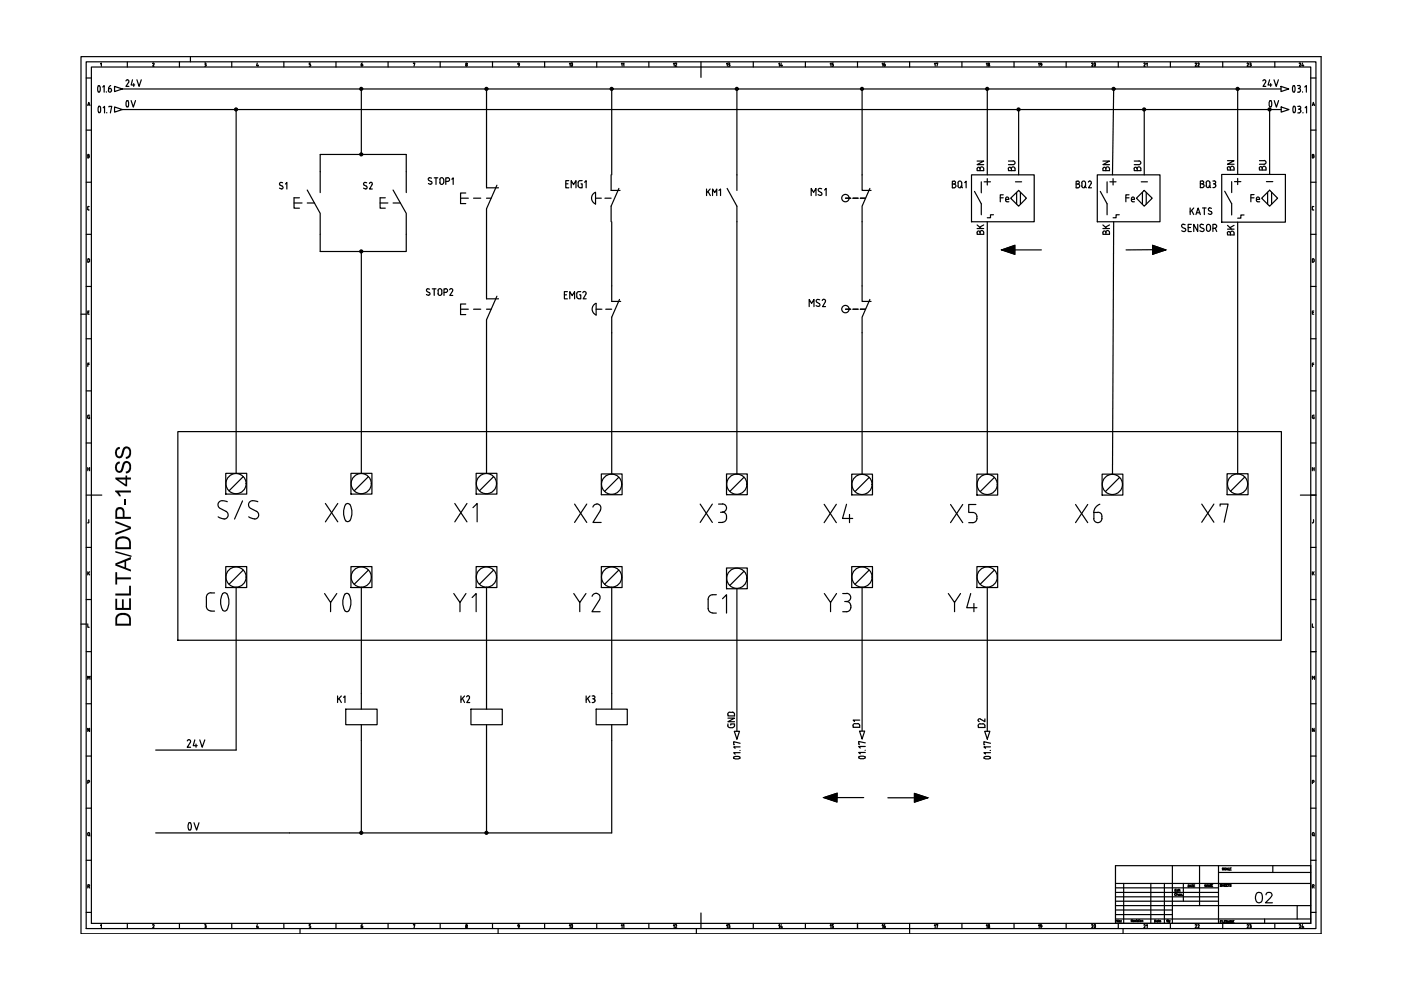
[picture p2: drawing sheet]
<svg xmlns="http://www.w3.org/2000/svg" width="297mm" height="210mm" viewBox="0 0 297 210" stroke-linecap="round" stroke-linejoin="round" font-family="sans-serif">
<!-- layer: 035 -->
<g fill="none" stroke="#000" stroke-width=".25">
<path d="M17.2 12h262.9v186h-262.9zM18.3 16.5h1.1M19.4 14.2h258.5v181.6h-258.5zM21.3 13.5l.2-.1v.6M27 13.1v1.1M32.3 13.5l.3-.1-.2 .6h.3M38 13.1v1.1M40.4 12v1.1M43.4 13.4h.1M43.4 14h.1M43.5 13.7h.1M43.5 13.4l.2 .1-.2 .2"/>
<path d="M43.5 13.7l.2 .1M43.7 13.9l-.2 .1M43.7 13.8v.1M49.1 13.1v1.1M54.6 13.4l-.2 .5h.4M54.7 13.7v.3M60.2 13.1v1.1M65.8 13.4h-.2v.3l.3 .1M65.9 13.8l-.1 .2h-.2M71.2 13.1v1.1M82.3 13.1v1.1M87.7 13.4h.3l-.2 .6"/>
<path d="M93.3 13.1v1.1M98.7 13.8l.2 .2 .1-.2M98.7 13.8l.2-.1 .1 .1M104.4 13.1v1.1M115.5 13.1v1.1M126.5 13.1v1.1M137.6 13.1v1.1M148.6 13.1v1.1M159.7 13.1v1.1M170.8 13.1v1.1M181.8 13.1v1.1M192.9 13.1v1.1"/>
<path d="M203.9 13.1v1.1M215 13.1v1.1M226 13.1v1.1M237.1 13.1v1.1M248.1 13.1v1.1M259.2 13.1v1.1M270.3 13.1v1.1M277.9 16.5h1.1M18.3 27.6h1.1M18.3 38.6h1.1M18.6 32.8h.3l-.1 .2 .2 .2-.4 .3zM18.6 33h.2"/>
<path d="M277.9 27.6h1.1M277.9 38.6h1.1M278.2 22.4l.3-.7 .2 .7M278.2 32.8h.3l-.1 .2 .2 .2-.4 .3zM278.2 33h.3M278.3 22.2h.3M18.3 49.7h1.1M18.6 44.3l.3 .2M18.6 44v.4M18.8 54.8l.2 .3M18.8 54.9h-.2v.7l.3-.1 .1-.4M18.9 43.8l-.3 .1"/>
<path d="M277.9 49.7h1.1M278.2 44.3l.2 .2M278.2 44v.4M278.4 43.8l-.2 .1M278.4 54.8l.2 .3M278.4 54.9h-.2v.7h.2M278.4 44.5h.1M278.4 43.8h.1M278.6 55.1v.4l-.2 .1M17.2 66.6h1.1M18.3 60.7h1.1M18.3 71.8h1.1"/>
<path d="M18.6 66.2h.2M18.6 77.3h.3M18.9 65.9h-.3v.7h.3M18.9 77h-.3v.7M277.9 60.7h1.1M277.9 71.8h1.1M278.2 66.2h.3M278.2 77.3h.3M278.5 65.9h-.3v.7h.3M278.5 77h-.3v.7M18.3 82.9h1.1M18.3 93.9h1.1"/>
<path d="M18.6 88.5l.2 .2M18.6 99.4h.4M18.6 88.3v.2M18.6 99.1v.7M18.9 88.4h.1v.4h-.2M19 88l-.4 .2M19 99.1v.7M277.9 82.9h1.1M277.9 93.9h1.1M278.2 99.1v.7M278.2 99.4h.4M278.2 88.5l.2 .2"/>
<path d="M278.5 88.4h.1v.4h-.1M278.6 88l-.3 .1-.1 .4M278.6 99.1v.7M18.3 105h1.1M18.3 116.1h1.1M18.6 110.9h.1M18.8 110.2v.5l-.1 .2M277.9 105h1.1M277.9 116.1h1.1M278.5 110.7l-.3 .2M278.5 110.2v.5M17.2 132.3h1.1"/>
<path d="M18.3 127.1h1.1M18.3 138.2h1.1M18.6 132.3v.7h.3M18.6 121.2v.7M18.7 121.5l.3 .4M19 121.2l-.4 .5M277.9 127.1h1.1M277.9 138.2h1.1M278.2 132.3v.7h.3M278.2 121.2v.7M278.4 121.5l.2 .4M278.6 121.2l-.4 .5"/>
<path d="M18.3 149.2h1.1M19 154.4v.7l-.4-.7v.7M277.9 149.2h1.1M278.6 154.4v.7l-.4-.7v.7M18.3 160.3h1.1M18.3 171.4h1.1M18.6 165.8h.3v-.3h-.3v.6M277.9 160.3h1.1M277.9 171.4h1.1M278.2 165.8h.4v-.3h-.4v.6M278.2 177v-.3l.2-.2 .2 .2v.3M278.2 177l.2 .2 .2-.2"/>
<path d="M278.5 177.1l.2 .1M18.3 182.4h1.1M18.3 193.4h1.1M18.6 188h.2M18.8 187.9l.1-.3h-.3v.7M18.9 188l.1 .3M21.3 196.2l.2-.2v.8M27 195.8v1.1M32.3 196.1h.3l-.2 .7h.3M38 195.8v1.1M43.4 196h.1M43.4 196.8h.1"/>
<path d="M43.5 196.3h.1M43.5 196l.2 .2-.2 .1M43.5 196.3l.2 .2M43.7 196.6l-.2 .1M43.7 196.5v.1M49.1 195.8v1.1M54.6 196l-.2 .6h.4M54.7 196.4v.4M60.2 195.8v1.1M63.6 196.9v1.1M65.6 196.8h.1M65.8 196h-.2v.3l.2 .1 .1 .2"/>
<path d="M65.9 196.6l-.2 .1M71.2 195.8v1.1M82.3 195.8v1.1M87.7 196.1l.3-.1-.2 .8M93.3 195.8v1.1M98.7 196.6l.2-.3 .1 .3M98.7 196.6l.2 .1 .1-.1M104.4 195.8v1.1M105.6 196.9v1.1M115.5 195.8v1.1M126.5 195.8v1.1M137.6 195.8v1.1"/>
<path d="M147.6 196.9v1.1M148.6 195.8v1.1M159.7 195.8v1.1M170.8 195.8v1.1M181.8 195.8v1.1M192.9 195.8v2.2M203.9 195.8v1.1M215 195.8v1.1M226 195.8v1.1M236.5 192h12.1M236.5 192.9h12.1M236.5 193.9h12.1"/>
<path d="M236.5 191.1h21.8M236.5 190.1h21.8M236.5 189.2h21.8M236.5 188.2h21.8M236.5 194.8h41.4M237.1 195.8v1.1M238.1 196.9v1.1M238.2 187.3v8.5M244 187.3v8.5M246.9 187.3v8.5M250.9 187.3v3.8M254.3 183.5v8.5"/>
<path d="M258.3 185h19.6M259.2 195.8v1.1M268.1 194.8v1M269.9 183.5v1.5M270.3 195.8v1.1M277.9 182.4h1.1M277.9 193.4h1.1M278.2 188h.3M278.4 187.9l.2-.3h-.4v.7M278.5 188l.1 .3"/>
<circle cx="98.9" cy="13.5" r=".15"/>
<circle cx="98.9" cy="196.2" r=".15"/>
</g>
<!-- layer: 07 -->
<path d="M18.3 13.1h260.7v183.8h-260.7zM148.6 14.2v2.2M19.4 105h2.2M275.7 105h2.2M148.6 193.6v2.2M236.5 183.5h41.4v12.3h-41.4zM236.5 187.3h41.4M248.6 192h29.3M248.6 183.5v12.3M258.3 183.5v12.3M275 192v2.8" fill="none" stroke="#000" stroke-width=".25"/>
<!-- layer: 025 -->
<g fill="none" stroke="#000" stroke-width=".25">
<path d="M237.1 195.1v.4l-.3-.4v.4M237.7 195.2h.1M237.7 195.5h.1M239.8 195.2h.3v-.2h-.3v.4M240 195.2l.1 .2M240.3 195.3h.2l-.1-.2-.1 .3h.2M249.1 188.8h.2M249.4 189.5a.2 .2 0 0 0-.3 0 .2 .2 0 0 0 0 .3 .2 .2 0 0 0 .3 0M249.4 188.5h-.3v.5h.3M249.5 189.6h.2l.1 .3M249.5 189.4v.5M249.8 188.8h-.3v.2l.3-.1"/>
<path d="M249.8 188.5v.5M249.9 189.7h.2l-.1-.1-.1 .2h.2M249.9 188.6h.1M249.9 188.7v.3M250 188.7h.2M250.1 188.5l.1 .5M250.5 189.6h-.2v.3l.2-.1M250.7 189.8h.1M251.9 187.6a.22 .22 0 0 1 .3 .2 .22 .22 0 0 1-.3 .2zM252.3 188l.2-.4 .1 .4M252.3 187.9h.2M252.7 187.6h.2"/>
<path d="M252.8 187.6v.4M253.1 187.8h.1M253.3 187.6h-.2v.4h.2M255.8 187.6v.4l-.3-.4v.4M255.9 188l.2-.4 .1 .4M255.9 187.9h.2M256.3 188v-.4l.2 .4 .2-.4v.4M256.8 187.8h.2M257.1 187.6h-.3v.4h.3M258.7 195.4h.2M259 187.6h-.3l.3 .2-.1 .1h-.2M259 195.2h-.3v.5"/>
<path d="M259.1 195.2v.5M259.2 187.5v.4M259.2 187.7h.2M259.3 195.2v.5h.2M259.4 184.1l-.2-.1v.2l.2 .2h-.2M259.4 187.5v.4M259.6 187.7h.2M259.6 195.4h.2M259.9 187.5h-.3v.4h.3M259.9 184.1l-.1-.1-.2 .1 .1 .4 .2-.2M259.9 195.2h-.3v.5h.3M260 184.5l.1-.5 .2 .5"/>
<path d="M260 187.7h.2M260 184.3h.3M260.3 187.5h-.3v.4h.3M260.3 195.2v.5l-.3-.5v.5M260.3 187.5h.3M260.4 184v.5h.3M260.4 195.7l.2-.5 .2 .5M260.5 195.5h.2M260.5 187.5v.4M260.8 184.2h.1M260.8 195.7v-.5l.2 .5 .2-.5v.5M261 187.6h-.3l.3 .2v.1h-.3"/>
<path d="M261.1 184h-.3v.5h.3M261.4 195.4h.1M261.6 195.2h-.2v.5h.2"/>
<circle cx="237.4" cy="195.4" r=".15"/>
</g>
<g fill="none" stroke="#000" stroke-width=".25">
<path d="M25.9 18.9h245.7M76.6 18.9v13.9M103.2 18.9v16.5M129.7 18.9v18.2M156.2 18.9v18.2M182.8 18.9v18.2M209.3 18.9v18.2M236.1 18.9l-.2 18.2M262.4 18.9v18.1M25.9 23.2h245.7M50.1 23.2v77.2M67.9 36.4v-3.6h18.2v3.6"/>
<path d="M216 23.2v13.9M242.6 23.2v13.9M269.2 23.2v13.8M67.9 49.7v3.6h18.2v-3.6M76.6 53.3v47.1M103.2 48.7v10.3M129.7 47v13.6M156.2 47v53.5M182.8 47v13.6M209.3 47v53.6M236.1 47l-.2 53.6M262.4 47.1v53.4"/>
<path d="M103.2 72.2v28.2M129.7 70.6v29.9M182.8 70.6v30M50.1 124.5v34.5h-17.1M76.6 124.5v22.6M103.2 124.5v22.6M129.7 124.5v22.6M156.2 124.8v30.3M182.8 124.5v30.5M209.3 124.5v30.6M76.6 157v19.6M103.2 157v19.6"/>
<path d="M129.7 157v19.6h-96.7"/>
</g>
<!-- layer: XREF -->
<g fill="none" stroke="#000" stroke-width=".25">
<path d="M21.1 18.2h-.1a.85 .85 0 0 0 0 1.3h.1M21.1 18.2l.2 .6-.2 .7M21.8 18.4l.3-.3v1.4M275.1 18.1h.3M275.1 19.5h.3M275.3 18.8h.1M275.4 18.1a.32 .32 0 0 1 .3 .3 .32 .32 0 0 1-.3 .3l.3 .4M275.7 19.2l-.3 .3M275.7 19.1v.1M276.2 19.5h.1M276.6 18.4l.4-.3v1.4M275.2 22.5h.3a.32 .32 0 0 1 .3 .3 .32 .32 0 0 1-.3 .3"/>
<path d="M275.2 23.9h.3M275.3 23.1h.2M275.5 23.1l.3 .4-.1 .2-.2 .2M276.3 23.9h.1M276.7 22.8l.3-.3v1.4M156.9 159.1h.1M156.9 159.6h-1.3l.3 .3M156.9 158.4h-1.3l.3 .3M156.9 157.6l-1.3-.3v.6h.1M183.4 159.1h.1M183.5 159.5h-1.4l.3 .3M183.5 158.3h-1.4l.3 .3"/>
<path d="M183.5 157.5l-1.4-.3v.6h.1M209.9 159.1h.1M210 159.6h-1.4l.3 .3M210 158.4h-1.4l.3 .3M210 157.6l-1.4-.3v.6h.2M155.6 160.8l-.1-.1a.77 .77 0 0 1 1.4 0l-.1 .1M155.6 160.8l.6 .1 .6-.1M182.1 160.7v-.1a1.02 1.02 0 0 1 1.4 0l-.1 .1M182.1 160.7l.7 .2 .6-.2M208.7 160.8l-.1-.1a.77 .77 0 0 1 1.4 0l-.1 .1M208.7 160.8l.6 .1 .6-.1"/>
</g>
<!-- layer: 0 -->
<g fill="none" stroke="#000" stroke-width=".25">
<path d="M67.9 36.4v4.4M86.1 36.4v4.4M103.2 35.4v4.4h2.5M105.4 39.3l-2.2 5v4.4M129.6 37.1v3.3h1.9M131.2 39.9l-1.6 3.8v3.3M154.2 39.9l2 3.8v3.3M156.2 37.1v3.3M182.8 37.1v3.3h1.9M184.4 39.9l-1.6 3.8v3.3M206 37.1h13.3v9.9h-13.3zM208.1 38.6v2.3"/>
<path d="M209.3 37.9v1.3M232.6 37.1h13.3v9.9h-13.3zM234.7 38.6v2.3M236 37.9v1.3M259 37h13.5v10.1h-13.5zM261.1 38.5v2.3M262.4 37.8v1.3M62.3 41.9v2.2h1.2M65.1 40.3l2.8 4.9v4.5M65.1 43h1.6M80.6 41.9v2.2h1.1M80.6 43h1.6"/>
<path d="M83.3 40.3l2.8 4.9v4.5M83.3 43h1.6M97.6 42h1.7M98.7 40.9h-1.1v2.3h1.1M100.4 42h1.5M103.2 59v4.4h2.5M103.2 42h.9M126.2 40.8a1.33 1.33 0 0 0-.8 1.2 1.33 1.33 0 0 0 .8 1.2M126.3 42h1.2M126.3 40.8v2.5M128.3 42h1.3M179.3 42h1.1"/>
<path d="M180.8 42h1.1M182.4 42h1.1M206.6 40.6l1.5 2.6v2.3M212.4 53l2.8-1v1.9zM214.3 42l1.7-1.6 1.6 1.6-1.6 1.7zM215.2 53h5.6M233.3 40.6l1.4 2.6v2.3M242.6 40.4l1.7 1.6-1.7 1.7-1.7-1.7zM244.4 52l2.8 1-2.8 .9zM244.4 52.9l-5.7 .1M259.7 40.5l1.4 2.7v2.4M269.2 40.3l1.7 1.7-1.7 1.7-1.7-1.7z"/>
<path d="M97.6 65.6h1.7M98.7 64.5h-1.1v2.2h1.1M100.4 65.6h1.5M103.2 65.6h.9M105.4 62.8l-2.2 5v4.4M126.4 64.3a1.33 1.33 0 0 0-.9 1.2 1.33 1.33 0 0 0 .9 1.3M126.4 65.6h1.2M126.4 64.3v2.5M128.4 65.6h1.3M129.7 60.6v3.3h1.9M131.3 63.5l-1.6 3.8v3.3M179.3 65.6h1.1"/>
<path d="M180.8 65.6h1.1M182.4 65.6h1.1M182.8 60.6v3.3h1.9M184.4 63.5l-1.6 3.8v3.3M37.7 91.5h234v44.2h-234zM47.9 100.4h4.4v4.4h-4.4zM101 100.4h4.4v4.4h-4.4zM104.7 101l-3.1 3.1M127.5 100.5h4.4v4.4h-4.4zM131.2 101.2l-3 3M154 100.5h4.4v4.4h-4.4zM157.8 101.2l-3.1 3"/>
<path d="M180.6 100.5h4.4v4.4h-4.4zM184.3 101.2l-3 3.1M207.1 100.5h4.4v4.5h-4.4zM210.8 101.2l-3 3.1M233.7 100.5h4.4v4.5h-4.4zM237.4 101.2l-3.1 3.1M260.2 100.4h4.4v4.5h-4.4zM263.9 101.1l-3 3.1M101 120.1h4.4v4.5h-4.4zM104.7 120.8l-3.1 3.1M127.5 120.1h4.4v4.5h-4.4zM131.2 120.8l-3 3.1"/>
<path d="M154 120.4h4.4v4.4h-4.4zM157.8 121.1l-3.1 3M180.6 120.1h4.4v4.5h-4.4zM184.3 120.8l-3 3.1M207.1 120.1h4.4v4.5h-4.4zM210.8 120.8l-3 3.1M73.3 150.4h6.7v3.3h-6.7zM76.6 147.1v3.3M76.6 153.7v3.3M99.9 150.4h6.6v3.3h-6.6zM103.2 147.1v3.3M103.2 153.7v3.3"/>
<path d="M126.4 150.4h6.6v3.3h-6.6zM129.7 147.1v3.3M129.7 153.7v3.3M174.7 169.1l2.8-.9-.1 1.8zM177.4 169.1h5.7M188.2 169.1h5.7M193.9 168.2l2.8 .9-2.8 1z"/>
<circle cx="76.6" cy="18.8" r=".32"/>
<circle cx="76.6" cy="18.8" r=".19"/>
<circle cx="76.6" cy="18.8" r=".11"/>
<circle cx="103.1" cy="18.8" r=".32"/>
<circle cx="103.1" cy="18.8" r=".19"/>
<circle cx="103.1" cy="18.8" r=".11"/>
<circle cx="129.7" cy="18.8" r=".32"/>
<circle cx="129.7" cy="18.8" r=".19"/>
<circle cx="129.7" cy="18.8" r=".11"/>
<circle cx="156.2" cy="18.8" r=".32"/>
<circle cx="156.2" cy="18.8" r=".19"/>
<circle cx="156.2" cy="18.8" r=".11"/>
<circle cx="182.8" cy="18.8" r=".32"/>
<circle cx="182.8" cy="18.8" r=".19"/>
<circle cx="182.8" cy="18.8" r=".11"/>
<circle cx="209.3" cy="18.8" r=".32"/>
<circle cx="209.3" cy="18.8" r=".19"/>
<circle cx="209.3" cy="18.8" r=".11"/>
<circle cx="236.1" cy="18.8" r=".32"/>
<circle cx="236.1" cy="18.8" r=".19"/>
<circle cx="236.1" cy="18.8" r=".11"/>
<circle cx="262.4" cy="18.8" r=".32"/>
<circle cx="262.4" cy="18.8" r=".19"/>
<circle cx="262.4" cy="18.8" r=".11"/>
<circle cx="50" cy="23.2" r=".32"/>
<circle cx="50" cy="23.2" r=".19"/>
<circle cx="50" cy="23.2" r=".11"/>
<circle cx="76.6" cy="32.7" r=".32"/>
<circle cx="76.6" cy="32.7" r=".19"/>
<circle cx="76.6" cy="32.7" r=".11"/>
<circle cx="215.9" cy="23.2" r=".32"/>
<circle cx="215.9" cy="23.2" r=".19"/>
<circle cx="215.9" cy="23.2" r=".11"/>
<circle cx="242.6" cy="23.2" r=".32"/>
<circle cx="242.6" cy="23.2" r=".19"/>
<circle cx="242.6" cy="23.2" r=".11"/>
<circle cx="76.6" cy="53.3" r=".32"/>
<circle cx="76.6" cy="53.3" r=".19"/>
<circle cx="76.6" cy="53.3" r=".11"/>
<circle cx="179.2" cy="42" r=".78"/>
<circle cx="179.2" cy="65.5" r=".78"/>
<circle cx="50" cy="102.5" r="2.14"/>
<circle cx="103.1" cy="102.5" r="2.14"/>
<circle cx="129.7" cy="102.7" r="2.14"/>
<circle cx="156.2" cy="102.7" r="2.14"/>
<circle cx="182.8" cy="102.7" r="2.14"/>
<circle cx="209.3" cy="102.7" r="2.14"/>
<circle cx="235.8" cy="102.7" r="2.14"/>
<circle cx="262.4" cy="102.6" r="2.14"/>
<circle cx="103.1" cy="122.4" r="2.14"/>
<circle cx="129.7" cy="122.4" r="2.14"/>
<circle cx="156.2" cy="122.6" r="2.14"/>
<circle cx="182.8" cy="122.4" r="2.14"/>
<circle cx="209.3" cy="122.4" r="2.14"/>
<circle cx="76.6" cy="176.6" r=".32"/>
<circle cx="76.6" cy="176.6" r=".19"/>
<circle cx="76.6" cy="176.6" r=".11"/>
<circle cx="103.1" cy="176.6" r=".32"/>
<circle cx="103.1" cy="176.6" r=".19"/>
<circle cx="103.1" cy="176.6" r=".11"/>
</g>
<!-- layer: TAGS -->
<g fill="none" stroke="#000" stroke-width=".25">
<path d="M91 38.3l.4 .2M91.4 38.5a.38 .38 0 0 1 0 .6 .38 .38 0 0 1-.6-.2M91.5 37.8h-.6l-.1 .2 .2 .3M92.1 37.7h.7M92.4 37.7v1.4M93.2 38.1a.4 .4 0 0 1 .4-.4 .4 .4 0 0 1 .5 .4M93.2 38.7a.4 .4 0 0 0 .4 .4 .4 .4 0 0 0 .5-.4M93.3 38.1v.6M94.1 38.1v.6M94.5 38.5h.4a.38 .38 0 0 0 .4-.4 .38 .38 0 0 0-.4-.4h-.4v1.4M95.8 38l.3-.3v1.4M172 41.5v-1.6l.5 .9 .5-.9v1.6"/>
<path d="M173.7 40.6l.4 .2a.36 .36 0 0 1 .1 .6 .36 .36 0 0 1-.6-.1h-.1M174.2 40l-.7 .1v.2l.1 .2M174.8 40.3l.4-.4v1.6M90.6 61.8l.4 .2M90.7 61.2l.4 .1M90.7 61.2l-.3 .2 .2 .4M91 62a.38 .38 0 0 1 0 .6 .38 .38 0 0 1-.6-.2M91.6 61.2h.8M92.1 61.2v1.4M92.9 61.6a.4 .4 0 0 1 .4-.4 .4 .4 0 0 1 .4 .4M92.9 62.2a.4 .4 0 0 0 .4 .4 .4 .4 0 0 0 .4-.4M92.9 61.6v.7"/>
<path d="M93.7 61.6v.7M94.1 62h.4a.38 .38 0 0 0 .4-.4 .38 .38 0 0 0-.4-.4h-.4v1.4M95.6 61.2l-.3 .2M95.7 61.2a.32 .32 0 0 1 .2 .5l-.5 .9h.6M171.6 65v-1.5l.5 .8 .5-.8v1.5M173.3 64.1l.4 .3M173.7 64.4a.36 .36 0 0 1 0 .5 .36 .36 0 0 1-.5 0l-.2-.1M173.8 63.6h-.7v.3l.1 .2M174.7 63.4l-.4 .3M174.7 63.5a.32 .32 0 0 1 .3 .5l-.6 1h.6"/>
</g>
<!-- layer: 0 -->
<path d="M212.4 53l2.8-1v1.9zM244.4 52l2.8 1-2.8 .9zM174.7 169.1l2.8-.9-.1 1.8zM193.9 168.2l2.8 .9-2.8 1z" fill="#000" stroke="#000" stroke-width=".21"/>
<g fill="#000">
<path d="M24.7 98.2l.7-.3v.4l-.4 .1-.2 .4v.7a.49 .49 0 0 0 .6 .3 .49 .49 0 0 0 .4-.6l.2-.8 .4-.5 .7-.1 .6 .4 .1 .4-.1 1.2-.5 .5-.5 .1v-.4l.3-.1 .4-.6v-.6l-.2-.5h-.4l-.3 .1-.5 1.6-.3 .3-.4 .1-.5-.2-.3-.5-.1-.9zM24.7 95.1l.7-.3v.4l-.4 .1-.2 .4v.7a.49 .49 0 0 0 .6 .3 .49 .49 0 0 0 .4-.6l.2-.8 .4-.5 .7-.1 .6 .5 .1 .3-.1 1.2-.5 .5-.5 .1v-.4l.4-.2 .3-.5v-.5l-.2-.5-.4-.1-.3 .1-.5 1.6-.3 .3-.4 .1-.5-.2-.4-.6v-.8zM24.5 110.4l3.3 1.3v.5l-3.3 1.2v-.4l2.9-1-2.9-1.1zM24.5 116.8l3.4 1v.3l-3.4-.9zM26.4 105.9h.4v1.2h-.4zM24.4 104h3.4v.4h-2.6l.4 .7-.3 .1-.5-.7-.4-.2zM24.5 121.3h.3v1.1h3v.4h-3v1.1h-.3zM24.5 126.9h.3v2h1.1v-1.8h.3v1.8h1.2v-2h.4v2.4h-3.3zM24.5 125.8h2.9v-1.6h.4v2.1h-3.3z"/>
<path d="M24.7 114.3l.6-.5 .6-.1 1.3 .2 .4 .5 .2 .5v1.5h-3.3v-1.6zM25.1 114.4l-.3 .5v1.1h2.6v-1l-.4-.7-1.2-.1z"/>
<path d="M24.7 107.8l.4-.3 .9 .1 .4 .8v1.2h1.4v.4h-3.3v-1.7zM25 108.1l-.2 .3v1.2h1.2l-.1-1.5-.4-.2z"/>
<path d="M24.5 101.2h2.1v-.4h.4v.4h.8v.5h-.8v1.4h-.4l-2.1-1.5zM25.1 101.7l1.5 1v-1z"/>
<path d="M24.5 119.5l3.3-1.4v.5l-1.1 .4v1.4l1.1 .4v.4l-3.3-1.3zM24.8 119.7l1.6 .6v-1.2z"/>
<path d="M24.7 130.5l.9-.6h.9l.8 .4 .5 .8v1.6h-3.3v-1.7zM25.1 130.7l-.3 .5v1h2.6l-.1-1.2-.3-.4-1.1-.2z"/>
</g>
<!-- layer: DESC -->
<g fill="none" stroke="#000" stroke-width=".25">
<path d="M250.7 48.2l.5 .3M250.8 47.6l.5 .1M250.9 47.5l-.4 .3 .2 .4M251.2 48.4a.4 .4 0 0 1 .1 .6 .4 .4 0 0 1-.6 0l-.2-.1M251.9 48.2h.5M252.3 44.1v1.4M252.6 47.6h-.7v1.5h.7M252.6 44.6l.5 .9M253.1 44.1l-.8 .8M253.6 45.5l.4-1.4 .5 1.4M253.7 45.1h.7M253.9 47.6v1.5l-.8-1.5v1.5"/>
<path d="M254.4 48.9l.5 .2M254.6 48.2l.5 .3M255 44.1h.7M255.1 48.4l.2 .4-.4 .3M255.2 47.7h-.7l-.1 .3 .2 .2M255.3 44.1v1.4M256.2 45.3l.4 .2M256.4 44.7l.4 .2M256.5 44.1l.4 .1M256.5 44.1l-.3 .2 .2 .4M256.6 48a.4 .4 0 0 0-.4-.4 .4 .4 0 0 0-.4 .4v.7a.4 .4 0 0 0 .4 .4 .4 .4 0 0 0 .4-.5M256.7 48v.7"/>
<path d="M256.8 44.9l.1 .3-.3 .3M257.2 48.4h.4M257.6 47.6a.4 .4 0 0 1 .4 .4 .4 .4 0 0 1-.4 .4M257.6 47.6h-.4v1.5M257.7 48.4l.3 .7"/>
</g>
<g font-size="11.9">
<text x="66.3" y="113.6">X0</text>
<text x="40.2" y="132.6">C0</text>
<text x="66.3" y="132.6">Y0</text>
</g>
<text font-size="11" x="43.4" y="113.2">S/S</text>
<text font-size="7.9" x="227.2" y="112.2">X6</text>
<g font-size="7.5">
<text x="95.6" y="111.8">X1</text>
<text x="121" y="111.8">X2</text>
<text x="147.5" y="111.8">X3</text>
<text x="173.9" y="112.2">X4</text>
<text x="200.7" y="112.2">X5</text>
<text x="254" y="111.8">X7</text>
<text x="95.2" y="130.9">Y1</text>
<text x="120.6" y="130.9">Y2</text>
<text x="155.2" y="131.2" transform="rotate(-90 155.2 131.2)">C1</text>
<text x="173.9" y="130.9">Y3</text>
<text x="200" y="130.9">Y4</text>
</g>
<g font-size="6.2">
<text x="24" y="24.7">0V</text>
<text x="266.3" y="24.7">0V</text>
<text x="36.7" y="177.8">0V</text>
</g>
<g font-size="5.7">
<text x="57.5" y="42">S1</text>
<text x="75.5" y="42">S2</text>
</g>
<text font-size="5.3" x="265.3" y="192.6">02</text>
<g font-size="4.9">
<text x="216.6" y="37.4" transform="rotate(-90 216.6 37.4)">BU</text>
<text x="264.2" y="44.1">Fe</text>
<text x="38.8" y="159.8">24V</text>
</g>
<g font-size="4.4">
<text x="119.2" y="15.5">10</text>
<text x="230" y="15.5">20</text>
<text x="25.8" y="19.4">24V</text>
<text x="266.7" y="19.4">24V</text>
<text x="119.2" y="40.9">EMG1</text>
<text x="201.1" y="40.9">BQ1</text>
<text x="209.9" y="37.4" transform="rotate(-90 209.9 37.4)">BN</text>
<text x="227.2" y="40.9">BQ2</text>
<text x="236.4" y="37.4" transform="rotate(-90 236.4 37.4)">BN</text>
<text x="243.1" y="37.4" transform="rotate(-90 243.1 37.4)">BU</text>
<text x="253.6" y="40.9">BQ3</text>
<text x="262.8" y="37.4" transform="rotate(-90 262.8 37.4)">BN</text>
<text x="269.5" y="37.4" transform="rotate(-90 269.5 37.4)">BU</text>
<text x="148.9" y="42.7">KM1</text>
<text x="211.3" y="44.1">Fe</text>
<text x="237.8" y="44.1">Fe</text>
<text x="209.9" y="50.8" transform="rotate(-90 209.9 50.8)">BK</text>
<text x="236.4" y="50.8" transform="rotate(-90 236.4 50.8)">BK</text>
<text x="262.8" y="51.2" transform="rotate(-90 262.8 51.2)">BK</text>
<text x="118.9" y="64.6">EMG2</text>
<text x="70.6" y="150.3">K1</text>
<text x="97" y="150.3">K2</text>
<text x="123.5" y="150.3">K3</text>
<text x="157" y="155.6" transform="rotate(-90 157 155.6)">GND</text>
<text x="183.4" y="155.6" transform="rotate(-90 183.4 155.6)">D1</text>
<text x="209.9" y="155.6" transform="rotate(-90 209.9 155.6)">D2</text>
<text x="119.2" y="198.3">10</text>
<text x="230" y="198.3">20</text>
</g>
<g font-size="3.5">
<text x="75.8" y="15.2">6</text>
<text x="108.7" y="15.2">9</text>
<text x="141.8" y="15.2">12</text>
<text x="153.1" y="15.2">13</text>
<text x="164.4" y="15.2">14</text>
<text x="175" y="15.2">15</text>
<text x="186.3" y="15.2">16</text>
<text x="197.2" y="15.2">17</text>
<text x="211" y="15.2" transform="rotate(-90 211 15.2)">18</text>
<text x="222.2" y="15.2" transform="rotate(-90 222.2 15.2)">19</text>
<text x="241.7" y="15.2">21</text>
<text x="252.6" y="15.2">22</text>
<text x="266.3" y="15.2" transform="rotate(-90 266.3 15.2)">23</text>
<text x="274.5" y="15.2">24</text>
<text x="17.6" y="23.6">A</text>
<text x="17.6" y="145.3">M</text>
<text x="277.3" y="145.3">M</text>
<text x="17.6" y="178.5">Q</text>
<text x="75.8" y="197.9">6</text>
<text x="108.7" y="197.9">9</text>
<text x="141.8" y="197.9">12</text>
<text x="153.1" y="197.9">13</text>
<text x="164.4" y="197.9">14</text>
<text x="175" y="197.9">15</text>
<text x="186.3" y="197.9">16</text>
<text x="197.2" y="197.9">17</text>
<text x="211" y="197.9" transform="rotate(-90 211 197.9)">18</text>
<text x="222.2" y="197.9" transform="rotate(-90 222.2 197.9)">19</text>
<text x="241.7" y="197.9">21</text>
<text x="246.6" y="196.8">By</text>
<text x="252.6" y="197.9">22</text>
<text x="266.3" y="197.9" transform="rotate(-90 266.3 197.9)">23</text>
<text x="274.5" y="197.9">24</text>
</g>
<g font-size="3.1">
<text x="133.3" y="15.2" transform="rotate(-90 133.3 15.2)">11</text>
<text x="133.3" y="197.9" transform="rotate(-90 133.3 197.9)">11</text>
</g>
</svg>
